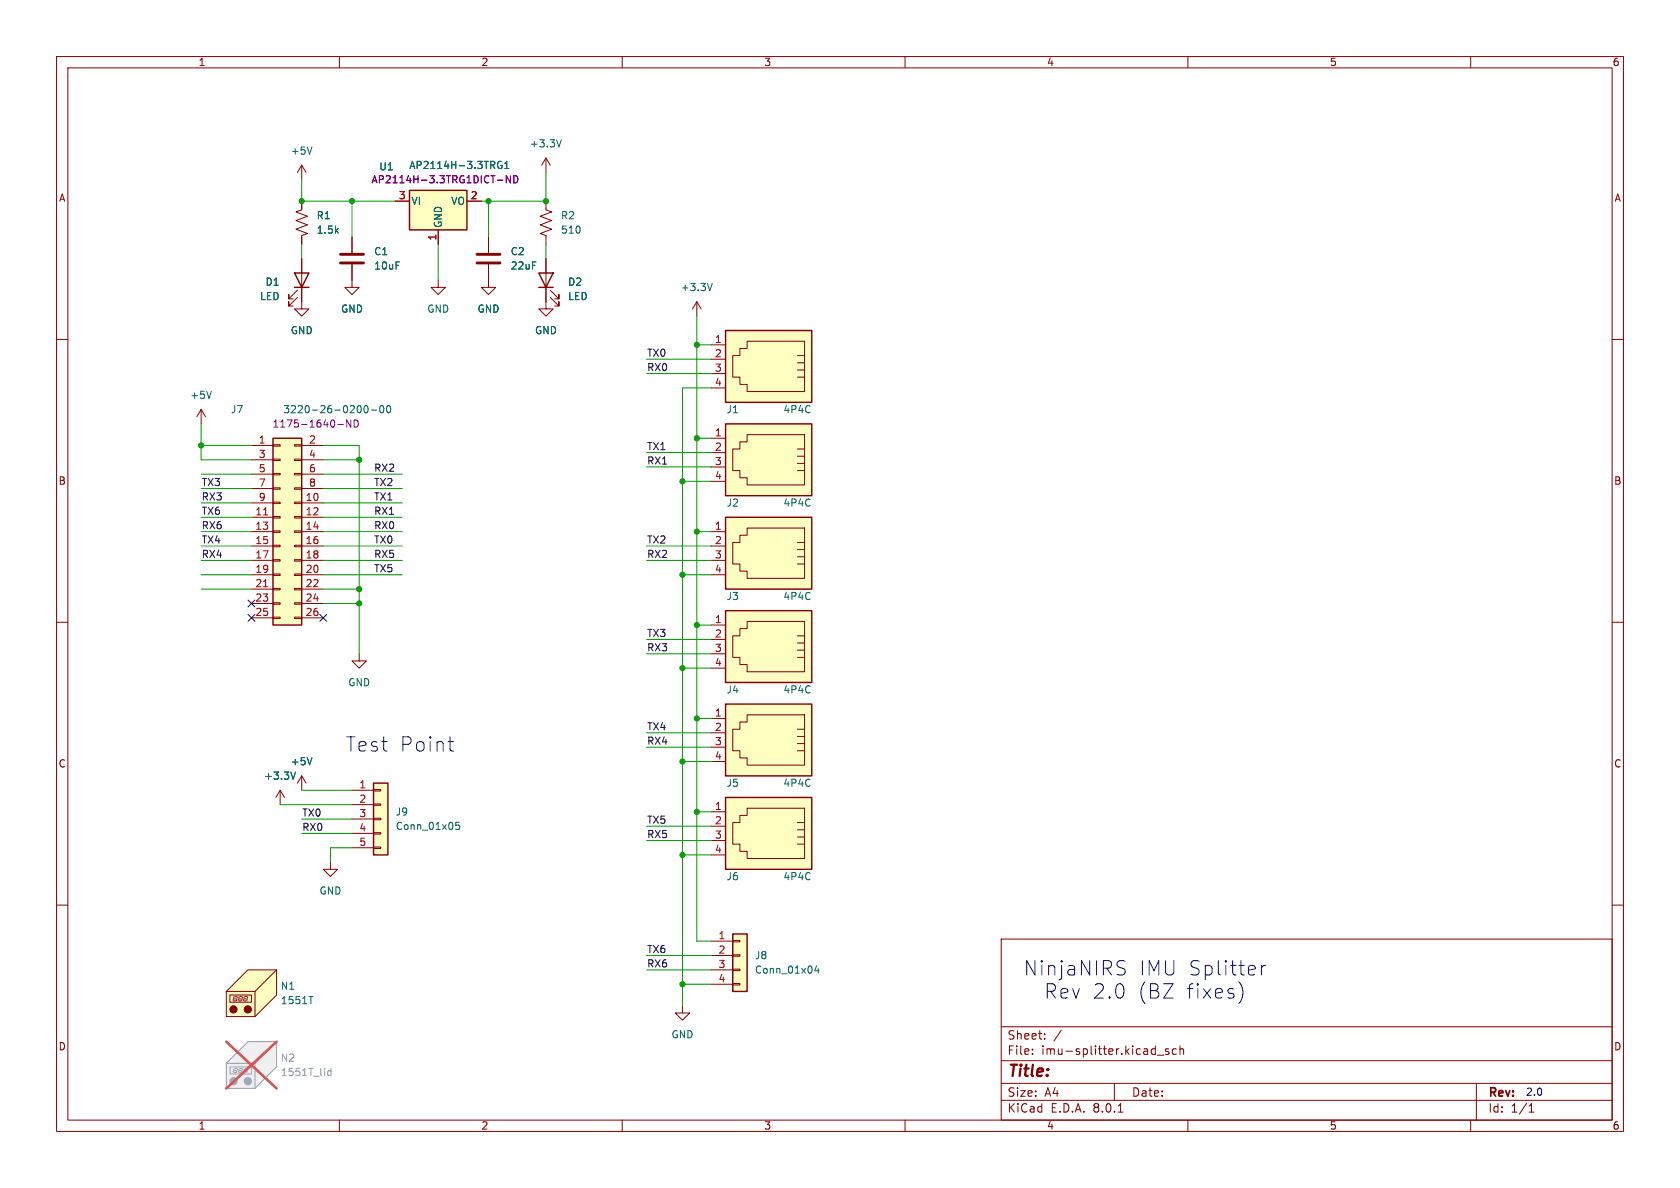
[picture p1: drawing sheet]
<svg xmlns="http://www.w3.org/2000/svg" width="297mm" height="210mm" viewBox="0 0 297 210" stroke-linecap="round" stroke-linejoin="round" font-family="sans-serif">
<g fill="none" stroke="#840000" stroke-width=".18">
<path d="M10 10h277v190h-277zM12 12h273v186h-273zM60 10v2M110 10v2M160 10v2M210 10v2M260 10v2M10 60h2M285 60h2M10 110h2M285 110h2M10 160h2"/>
<path d="M285 160h2M177 166h108v32h-108zM60 198v2M110 198v2M160 198v2M177 194.5h108M177 191.5h108M177 187.5h108M177 181.5h108M182.5 186.3v.1M182.5 185.5v.1M184.7 183.6v.1"/>
<path d="M184.7 182.8v.1M187.6 182.1l-1.3 2M197 191.5v3M197.7 196.6h.8M204.6 186.5h1.1M206.6 185.5l-.4-.1-.2 .2 .1 .2 .5 .2v.3h-.6M208 185.5l-.5-.1-.3 .3v.4l.2 .2h.6M208.6 185.5l.2-.1 .4 .1v.9M208.6 184.9v1.5M210 198v2M260 198v2M261 191.5v6.5"/>
<path d="M270.3 196.6h.9M270.3 195.5l.4-.4v1.5"/>
</g>
<path d="M66 138.4h2.6v12.7h-2.6z" fill="#ffffc2"/>
<g fill="none" stroke="#840000" stroke-width=".18">
<path d="M96.5 45.7v7.6M97.3 52.6l1.5 1.5v-.8v.8h-.8M97.3 51.3l1.5 1.5v-.7v.7h-.8M62.2 139.7h3.8M66 139.6h1.3v.2h-1.3zM62.2 142.2h3.8M62.2 144.8h3.8M62.2 147.3h3.8M62.2 149.9h3.8M66 149.7h1.3v.3h-1.3zM66 147.2h1.3v.2h-1.3zM66 144.7h1.3v.2h-1.3z"/>
<path d="M66 142.1h1.3v.3h-1.3z"/>
</g>
<path d="M95.2 48.3h2.6l-1.3 2.5zM95.2 50.8h2.6M66 138.4h2.6v12.7h-2.6z" fill="none" stroke="#840000" stroke-width=".25"/>
<path d="M81.2 145.4h-.6l-.1 .6 .2-.2 .4 .1 .2 .2-.1 .4-.2 .1-.5-.1" fill="none" stroke="#006464" stroke-width=".18"/>
<path d="M43.8 184.2h5.1v4.4l-3.8 3.8h-5.1v-4.4z" fill="#f0f0f0"/>
<g fill="none" stroke="#a1a1a1" stroke-width=".18">
<path d="M40.6 188.6h3.8v1.3h-3.8zM41.2 189.3v.2M41.3 189.6h.4M41.4 188.9l-.1 .3M41.4 189.3h.3M41.5 188.9h.3M41.9 189.3l-.1 .3M42 188.9l-.1 .3M42.2 189.3l-.1 .2M42.2 189.6h.4M42.3 188.9l-.1 .3M42.3 189.3h.3"/>
<path d="M42.4 188.9h.3M42.8 189.3l-.1 .3M42.9 188.9l-.1 .3M43.1 189.3l-.1 .2M43.1 189.6h.4M43.2 188.9l-.1 .3M43.2 189.3h.3M43.3 188.9h.3M43.7 189.3l-.1 .3M43.8 188.9l-.1 .3M43.8 184.2h5.1v4.4l-3.8 3.8h-5.1v-4.4zM45.1 188v4.4"/>
<path d="M48.9 184.2l-3.8 3.8h-5.1"/>
</g>
<g fill="#a1a1a1" stroke="#a1a1a1" stroke-width=".18">
<circle cx="41.3" cy="191.1" r=".63"/>
<circle cx="43.8" cy="191.1" r=".63"/>
</g>
<path d="M58.5 188.9v1.2M58.5 189.3h-.3l-.3 .2 .1 .6h.5" fill="none" stroke="#989898" stroke-width=".18"/>
<path d="M40 184.2l8.9 8.2M48.9 184.2l-8.9 8.2" fill="none" stroke="#e75356" stroke-width=".46"/>
<path d="M129.5 165.1h2.6v10.2h-2.6z" fill="#ffffc2"/>
<path d="M125.7 166.4h3.8M125.7 168.9h3.8M125.7 171.5h3.8M125.7 174h3.8M129.5 173.9h1.3v.2h-1.3zM129.5 171.3h1.3v.3h-1.3zM129.5 168.8h1.3v.2h-1.3zM129.5 166.2h1.3v.3h-1.3z" fill="none" stroke="#840000" stroke-width=".18"/>
<path d="M129.5 165.1h2.6v10.2h-2.6z" fill="none" stroke="#840000" stroke-width=".25"/>
<path d="M144.3 170.7l-.3 .9h.8M144.6 171.2v.8" fill="none" stroke="#006464" stroke-width=".18"/>
<path d="M128.3 141h15.2v12.7h-15.2z" fill="#ffffc2"/>
<path d="M125.7 143.5h2.6M125.7 146.1h2.6M125.7 148.6h2.6M125.7 151.1h2.6M129.5 145.4h1.3v-1.3h1.3v-1.2h10.1v8.9h-10.1v-1.3h-1.3v-1.3h-1.3zM141 145.4h1.2M141 146.7h1.2M141 148h1.2M141 149.2h1.2" fill="none" stroke="#840000" stroke-width=".18"/>
<path d="M128.3 141h15.2v12.7h-15.2z" fill="none" stroke="#840000" stroke-width=".25"/>
<path d="M128.3 124.5h15.2v12.7h-15.2z" fill="#ffffc2"/>
<path d="M125.7 127h2.6M125.7 129.5h2.6M125.7 132.1h2.6M125.7 134.6h2.6M129.5 128.9h1.3v-1.3h1.3v-1.2h10.1v8.9h-10.1v-1.3h-1.3v-1.3h-1.3zM141 128.9h1.2M141 130.2h1.2M141 131.4h1.2M141 132.7h1.2" fill="none" stroke="#840000" stroke-width=".18"/>
<path d="M128.3 124.5h15.2v12.7h-15.2z" fill="none" stroke="#840000" stroke-width=".25"/>
<path d="M128.3 108h15.2v12.7h-15.2z" fill="#ffffc2"/>
<g fill="none" stroke="#840000" stroke-width=".18">
<path d="M35.6 72.4l-.8 1.3M35.6 72.4v2.5M35.6 72.4l.7 1.3M125.7 110.5h2.6M125.7 113h2.6M125.7 115.6h2.6M125.7 118.1h2.6M130.8 111.1h1.3v-1.2h10.1v8.8h-10.1v-1.2h-1.3v-1.3h-1.3v-3.8h1.3zM141 112.4h1.2M141 113.7h1.2M141 114.9h1.2M141 116.2h1.2"/>
<path d="M53.3 137.2l-.7 1.2M53.3 137.2v2.5M53.3 137.2l.8 1.2"/>
</g>
<path d="M128.3 108h15.2v12.7h-15.2z" fill="none" stroke="#840000" stroke-width=".25"/>
<path d="M37.4 69.2l-.4 1.2M55.2 133.9l-.5 1.3" fill="none" stroke="#006464" stroke-width=".18"/>
<path d="M72.4 33.7h10.1v6.9h-10.1z" fill="#ffffc2"/>
<path d="M72.4 33.7h10.1v6.9h-10.1z" fill="none" stroke="#840000" stroke-width=".25"/>
<path d="M69.8 35.6h2.6M82.5 35.6h2.6M77.5 40.6v2.6M49.5 139.7l-.7 1.3M49.5 139.7v2.5M49.5 139.7l.8 1.3" fill="none" stroke="#840000" stroke-width=".18"/>
<path d="M88.7 28.6a.59 .59 0 0 0-.7 .6 .59 .59 0 0 0 .7 .5v-.5h-.2M89.2 29.8h.8M89.2 28.9l.4-.4v1.3M52.3 136.5l-.5 1.2" fill="none" stroke="#006464" stroke-width=".18"/>
<path d="M87.9 31.8h1M90.2 31.1v1.2l-.7-1.2v1.2M90.8 31.1a.64 .64 0 0 1 .8 .6 .64 .64 0 0 1-.8 .6z" fill="none" stroke="#840084" stroke-width=".18"/>
<path d="M48.3 77.5h5v33h-5z" fill="#ffffc2"/>
<g fill="none" stroke="#840000" stroke-width=".18">
<path d="M44.4 78.7h3.9M48.3 78.6h1.2v.3h-1.2zM52.1 78.6h1.2v.3h-1.2zM53.3 78.7h3.8M44.4 88.9h3.9M44.4 91.4h3.9M44.4 94h3.9M44.4 96.5h3.9M44.4 99.1h3.9M44.4 81.3h3.9M44.4 83.8h3.9M44.4 86.4h3.9"/>
<path d="M48.3 98.9h1.2v.3h-1.2zM48.3 96.4h1.2v.2h-1.2zM48.3 93.9h1.2v.2h-1.2zM48.3 91.3h1.2v.3h-1.2zM48.3 88.8h1.2v.2h-1.2zM48.3 86.2h1.2v.3h-1.2zM48.3 83.7h1.2v.2h-1.2zM48.3 81.2h1.2v.2h-1.2zM52.1 98.9h1.2v.3h-1.2zM52.1 96.4h1.2v.2h-1.2zM52.1 93.9h1.2v.2h-1.2zM52.1 91.3h1.2v.3h-1.2z"/>
<path d="M52.1 88.8h1.2v.2h-1.2zM52.1 86.2h1.2v.3h-1.2zM52.1 83.7h1.2v.2h-1.2zM52.1 81.2h1.2v.2h-1.2zM53.3 88.9h3.8M53.3 91.4h3.8M53.3 94h3.8M53.3 96.5h3.8M53.3 99.1h3.8M53.3 81.3h3.8M53.3 83.8h3.8M53.3 86.4h3.8"/>
<path d="M44.4 101.6h3.9M44.4 104.1h3.9M44.4 106.7h3.9M44.4 109.2h3.9M48.3 109.1h1.2v.2h-1.2zM48.3 106.6h1.2v.2h-1.2zM48.3 104h1.2v.3h-1.2zM48.3 101.5h1.2v.2h-1.2zM52.1 109.1h1.2v.2h-1.2zM52.1 106.6h1.2v.2h-1.2zM52.1 104h1.2v.3h-1.2zM52.1 101.5h1.2v.2h-1.2z"/>
<path d="M53.3 101.6h3.8M53.3 104.1h3.8M53.3 106.7h3.8M53.3 109.2h3.8M120.6 177.8v1.3h1.3l-1.3 1.2-1.2-1.2h1.2"/>
</g>
<path d="M48.3 77.5h5v33h-5z" fill="none" stroke="#840000" stroke-width=".25"/>
<path d="M46.6 91h.7M46.6 103.7h.7" fill="none" stroke="#a90000" stroke-width=".18"/>
<path d="M64.5 71.8l.1-.1a.68 .68 0 0 1 .5 .6 .68 .68 0 0 1-.5 .7 .84 .84 0 0 1-.1-1.2zM65.6 72.5h1M67.2 71.8l.2-.1a.68 .68 0 0 1 .5 .6 .68 .68 0 0 1-.5 .7l-.2-.2-.1-.3zM68.5 71.8l.1-.1a.68 .68 0 0 1 .5 .6 .68 .68 0 0 1-.5 .7 .84 .84 0 0 1-.1-1.2z" fill="none" stroke="#006464" stroke-width=".18"/>
<path d="M59.7 75h1M62 74.2v1.3l-.7-1.3v1.3M62.6 74.2a.64 .64 0 0 1 .8 .7 .64 .64 0 0 1-.8 .6z" fill="none" stroke="#840084" stroke-width=".18"/>
<path d="M128.3 58.4h15.2v12.7h-15.2z" fill="#ffffc2"/>
<path d="M125.7 61h2.6M125.7 63.5h2.6M125.7 66h2.6M125.7 68.6h2.6M129.5 62.9h1.3v-1.3h1.3v-1.3h10.1v8.9h-10.1v-1.3h-1.3v-1.2h-1.3zM141 62.9h1.2M141 64.1h1.2M141 65.4h1.2M141 66.7h1.2" fill="none" stroke="#840000" stroke-width=".18"/>
<path d="M128.3 58.4h15.2v12.7h-15.2z" fill="none" stroke="#840000" stroke-width=".25"/>
<path d="M128.3 91.4h15.2v12.7h-15.2z" fill="#ffffc2"/>
<path d="M125.7 94h2.6M125.7 96.5h2.6M125.7 99.1h2.6M129.5 95.9h1.3v-1.3h1.3v-1.3h10.1v8.9h-10.1v-1.2h-1.3v-1.3h-1.3zM141 95.9h1.2M141 97.2h1.2M141 98.4h1.2M141 99.7h1.2M125.7 101.6h2.6" fill="none" stroke="#840000" stroke-width=".18"/>
<path d="M128.3 91.4h15.2v12.7h-15.2z" fill="none" stroke="#840000" stroke-width=".25"/>
<path d="M128.3 74.9h15.2v12.7h-15.2z" fill="#ffffc2"/>
<g fill="none" stroke="#840000" stroke-width=".18">
<path d="M53.3 35.6v1.5l-1 .4 2.1 .7-2.1 .8 2.1 .8-2.1 .7 2.1 .8-1.1 .4v1.5M53.3 29.2l-.7 1.3M53.3 29.2v2.6M53.3 29.2l.8 1.3M96.5 35.6v1.5l1 .4-2 .7 2 .8-2 .8 2 .7-2 .8 1 .4v1.5M96.5 27.9v2.6M96.5 27.9l-.7 1.3M96.5 27.9l.8 1.3M52.6 52.6l-1.5 1.5v-.8v.8h.7M52.6 51.3l-1.5 1.5v-.7v.7h.7M53.3 45.7v8.9h-1.2l1.2 1.3 1.3-1.3h-1.3M62.2 46.7v4.1h1.3l-1.3 1.3-1.2-1.3h1.2"/>
<path d="M62.2 41.9v2.8M77.5 49.5v1.3h1.2l-1.2 1.3-1.3-1.3h1.3M86.4 49.5v1.3h1.2l-1.2 1.3-1.3-1.3h1.3M96.5 53.3v1.3h1.3l-1.3 1.3-1.3-1.3h1.3M123.2 53.3l-.8 1.3M123.2 53.3v2.6M123.2 53.3l.8 1.3M125.7 77.5h2.6M129.5 79.4h1.3v-1.3h1.3v-1.3h10.1v8.9h-10.1v-1.2h-1.3v-1.3h-1.3zM141 79.4h1.2M125.7 80h2.6M125.7 82.6h2.6"/>
<path d="M125.7 85.1h2.6M141 80.6h1.2M141 81.9h1.2M141 83.2h1.2M63.5 115.6v1.2h1.3l-1.3 1.3-1.3-1.3h1.3M58.4 152.4v1.3h1.3l-1.3 1.2-1.3-1.2h1.3"/>
</g>
<path d="M52.1 48.3h2.5l-1.3 2.5zM52.1 50.8h2.5M128.3 74.9h15.2v12.7h-15.2z" fill="none" stroke="#840000" stroke-width=".25"/>
<path d="M55.2 26l-.5 1.2M99.2 24.7l-.4 1.3M125.9 50.1l-.4 1.3" fill="none" stroke="#006464" stroke-width=".18"/>
<path d="M60.2 46.5h4.1M60.2 45h4.1" fill="none" stroke="#840000" stroke-width=".51"/>
<path d="M43.8 171.5h5.1v4.4l-3.8 3.8h-5.1v-4.4z" fill="#ffffc2"/>
<g fill="none" stroke="#840000" stroke-width=".18">
<path d="M53.3 35.6v1.2M69.8 35.6h2.6M82.5 35.6h2.6M53.3 41.9v1.3M53.3 45.7v2.6M53.3 50.8v2.5M62.2 41.9v2.8M62.2 46.7v2.8M77.5 40.6v2.6M86.4 41.9v2.8M86.4 46.7v2.8M96.5 45.7v2.6"/>
<path d="M96.5 50.8v2.5M40.6 175.9h3.8v1.3h-3.8zM41.2 176.6v.2M41.3 176.9h.4M41.4 176.2l-.1 .3M41.4 176.6h.3M41.5 176.2h.3M41.9 176.6l-.1 .3M42 176.2l-.1 .3M42.2 176.6l-.1 .2M42.2 176.9h.4M42.3 176.2l-.1 .3"/>
<path d="M42.3 176.6h.3M42.4 176.2h.3M42.8 176.6l-.1 .3M42.9 176.2l-.1 .3M43.1 176.6l-.1 .2M43.1 176.9h.4M43.2 176.2l-.1 .3M43.2 176.6h.3M43.3 176.2h.3M43.7 176.6l-.1 .3M43.8 176.2l-.1 .3M43.8 171.5h5.1v4.4l-3.8 3.8h-5.1v-4.4z"/>
<path d="M45.1 175.3v4.4M48.9 171.5l-3.8 3.8h-5.1"/>
</g>
<g fill="#840000" stroke="#840000" stroke-width=".18">
<circle cx="41.3" cy="178.4" r=".63"/>
<circle cx="43.8" cy="178.4" r=".63"/>
</g>
<path d="M88.7 28.6a.59 .59 0 0 0-.7 .6 .59 .59 0 0 0 .7 .5v-.5h-.2M89.2 29.8h.8M89.2 28.9l.4-.4v1.3M52.3 136.5l-.5 1.2M55.2 133.9l-.5 1.3M54.6 176.2h.7" fill="none" stroke="#006464" stroke-width=".18"/>
<path d="M84.3 46.5h4.1M84.3 45h4.1" fill="none" stroke="#840000" stroke-width=".51"/>
<path d="M79.2 131.1h1M79.7 132.7l.5 .1M198 169.8l.9 .1M198.4 171.1a.62 .62 0 0 1 .5 .6 .62 .62 0 0 1-.5 .7M219.6 174.6a2.93 2.93 0 0 1-.6 2.8M223 170.7v1.7M223.7 170.7a.65 .65 0 0 0-.7 .4" fill="none" stroke="#0000c2" stroke-width=".18"/>
<g fill="none" stroke="#009600" stroke-width=".18">
<path d="M53.3 31.8v3.8h16.5M62.2 35.6v6.3M86.4 35.6v6.3M96.5 30.5v5.1h-11.4M53.3 43.2v2.5M77.5 43.2v6.3M96.5 43.2v2.5M123.2 55.9v110.5h2.5M35.6 74.9v6.4h8.8M35.6 78.7h8.8M57.1 78.7h6.4v36.9M114.3 66h11.4"/>
<path d="M114.3 63.5h11.4M123.2 61h2.5M123.2 77.5h2.5M125.7 68.6h-5.1v109.2M35.6 99.1h8.8M35.6 91.4h8.8M35.6 94h8.8M35.6 88.9h8.8M35.6 96.5h8.8M35.6 86.4h8.8M35.6 83.8h8.8M57.1 99.1h14"/>
<path d="M57.1 91.4h14M57.1 94h14M57.1 88.9h14M57.1 96.5h14M57.1 86.4h14M57.1 83.8h14M57.1 81.3h6.4M114.3 99.1h11.4M114.3 96.5h11.4M114.3 80h11.4M114.3 82.6h11.4M120.6 85.1h5.1"/>
<path d="M123.2 94h2.5M35.6 101.6h8.8M35.6 104.1h8.8M57.1 101.6h14M57.1 106.7h6.4M57.1 104.1h6.4M114.3 113h11.4M114.3 115.6h11.4M120.6 118.1h5.1M120.6 101.6h5.1M123.2 110.5h2.5M53.3 139.7h8.9"/>
<path d="M114.3 132.1h11.4M114.3 129.5h11.4M120.6 134.6h5.1M123.2 127h2.5M49.5 142.2h12.7M53.3 147.3h8.9M53.3 144.8h8.9M62.2 149.9h-3.8v2.5M114.3 146.1h11.4M114.3 148.6h11.4M120.6 151.1h5.1M123.2 143.5h2.5"/>
<path d="M114.3 168.9h11.4M114.3 171.5h11.4M120.6 174h5.1"/>
</g>
<path d="M43.8 108.6l1.3 1.2M43.8 106.1l1.3 1.2M45.1 108.6l-1.3 1.2M45.1 106.1l-1.3 1.2M56.5 108.6l1.3 1.2M57.8 108.6l-1.3 1.2" fill="none" stroke="#000084" stroke-width=".18"/>
<path d="M87.9 31.8h1M90.2 31.1v1.2l-.7-1.2v1.2M90.8 31.1a.64 .64 0 0 1 .8 .6 .64 .64 0 0 1-.8 .6z" fill="none" stroke="#840084" stroke-width=".18"/>
<g fill="#009600" stroke="#009600" stroke-width=".18">
<circle cx="63.5" cy="104.1" r=".46"/>
<circle cx="120.6" cy="101.6" r=".46"/>
<circle cx="63.5" cy="106.7" r=".46"/>
<circle cx="123.2" cy="110.5" r=".46"/>
<circle cx="123.2" cy="94" r=".46"/>
<circle cx="123.2" cy="61" r=".46"/>
<circle cx="120.6" cy="85.1" r=".46"/>
<circle cx="123.2" cy="77.5" r=".46"/>
<circle cx="63.5" cy="81.3" r=".46"/>
<circle cx="35.6" cy="78.7" r=".46"/>
<circle cx="120.6" cy="118.1" r=".46"/>
<circle cx="123.2" cy="127" r=".46"/>
<circle cx="120.6" cy="134.6" r=".46"/>
<circle cx="120.6" cy="151.1" r=".46"/>
<circle cx="123.2" cy="143.5" r=".46"/>
<circle cx="120.6" cy="174" r=".46"/>
<circle cx="96.5" cy="35.6" r=".46"/>
<circle cx="53.3" cy="35.6" r=".46"/>
<circle cx="62.2" cy="35.6" r=".46"/>
<circle cx="86.4" cy="35.6" r=".46"/>
</g>
<g font-size="3.5" fill="#0000c2">
<text x="61" y="133.1">Test</text>
<text x="70.5" y="133.1">Point</text>
<text x="180.9" y="172.7">NinjaNIRS</text>
<text x="201.3" y="172.7">IMU Splitter</text>
<text x="184.6" y="176.8">Rev 2.0</text>
<text x="201" y="176.8">(BZ</text>
<text x="209.6" y="176.8">fixes)</text>
</g>
<text font-size="2.8" fill="#840000" x="178" y="190.9">Title:</text>
<g font-size="2.1" fill="#840000">
<text x="178" y="184">Sheet:</text>
<text x="178" y="186.7">File:</text>
<text x="184.1" y="186.7">imu-splitter.kicad_sch</text>
<text x="178" y="196.9">KiCad</text>
<text x="178" y="194.1">Size:</text>
<text x="184.7" y="194.1">A4</text>
<text x="185.7" y="196.9">E.D.A.</text>
<text x="193.3" y="196.9">8.0.1</text>
<text x="200" y="194.1">Date:</text>
<text x="263" y="194.3">Rev:</text>
<text x="263" y="196.9">Id:</text>
<text x="267.1" y="196.9">1/1</text>
</g>
<g font-size="1.8" fill="#840000">
<text x="35" y="11.9">1</text>
<text x="85" y="11.9">2</text>
<text x="135" y="11.9">3</text>
<text x="185" y="11.9">4</text>
<text x="235" y="11.9">5</text>
<text x="285" y="11.9">6</text>
<text x="10.3" y="35.9">A</text>
<text x="285.3" y="35.9">A</text>
<text x="10.3" y="85.9">B</text>
<text x="285.3" y="85.9">B</text>
<text x="10.3" y="135.9">C</text>
<text x="285.3" y="135.9">C</text>
<text x="10.3" y="185.9">D</text>
<text x="285.3" y="185.9">D</text>
<text x="35" y="199.9">1</text>
<text x="85" y="199.9">2</text>
<text x="135" y="199.9">3</text>
<text x="185" y="199.9">4</text>
<text x="235" y="199.9">5</text>
<text x="285" y="199.9">6</text>
</g>
<g font-size="1.8" fill="#006464">
<text x="51.3" y="27.5">+5V</text>
<text x="93.6" y="26.3">+3.3V</text>
<text x="67" y="30.3">U1</text>
<text x="72.3" y="30.1">AP2114H-3.3TRG1</text>
<text x="55.9" y="39">R1</text>
<text x="55.9" y="41.5">1.5k</text>
<text x="72.6" y="36.4">VI</text>
<text x="78.3" y="40.4" transform="rotate(-90 78.3 40.4)">GND</text>
<text x="79.7" y="36.4">VO</text>
<text x="99.1" y="39">R2</text>
<text x="99.1" y="41.5">510</text>
<text x="66" y="45.3">C1</text>
<text x="66" y="47.9">10uF</text>
<text x="90.2" y="45.3">C2</text>
<text x="90.2" y="47.9">22uF</text>
<text x="45.9" y="53.3">LED</text>
<text x="46.8" y="50.7">D1</text>
<text x="100.3" y="50.7">D2</text>
<text x="100.3" y="53.3">LED</text>
<text x="120.2" y="51.7">+3.3V</text>
<text x="51.3" y="59.3">GND</text>
<text x="60.2" y="55.5">GND</text>
<text x="75.4" y="55.5">GND</text>
<text x="84.3" y="55.5">GND</text>
<text x="94.5" y="59.3">GND</text>
<text x="33.5" y="70.7">+5V</text>
<text x="40.7" y="73.3">J7</text>
<text x="50" y="73.3">3220-26-0200-00</text>
<text x="128.3" y="73.3">J1</text>
<text x="138.4" y="73.3">4P4C</text>
<text x="128.3" y="89.8">J2</text>
<text x="138.4" y="89.8">4P4C</text>
<text x="128.3" y="106.3">J3</text>
<text x="138.4" y="106.3">4P4C</text>
<text x="61.5" y="121.5">GND</text>
<text x="128.3" y="122.8">J4</text>
<text x="138.4" y="122.8">4P4C</text>
<text x="51.3" y="135.5">+5V</text>
<text x="46.6" y="138">+3.3V</text>
<text x="128.3" y="139.3">J5</text>
<text x="138.4" y="139.3">4P4C</text>
<text x="69.9" y="144.4">J9</text>
<text x="69.9" y="146.9">Conn_01x05</text>
<text x="128.3" y="155.8">J6</text>
<text x="138.4" y="155.8">4P4C</text>
<text x="56.4" y="158.3">GND</text>
<text x="133.4" y="169.8">J8</text>
<text x="133.4" y="172.3">Conn_01x04</text>
<text x="49.5" y="175.2">N1</text>
<text x="49.5" y="177.7">1551T</text>
<text x="118.6" y="183.7">GND</text>
</g>
<g font-size="1.8" fill="#840084">
<text x="65.6" y="32.6">AP2114H-3.3TRG1DICT-ND</text>
<text x="48.1" y="75.8">1175-1640-ND</text>
</g>
<g font-size="1.8" fill="#a90000">
<text x="70.4" y="35.3">3</text>
<text x="83.1" y="35.3">2</text>
<text x="77.2" y="42.6" transform="rotate(-90 77.2 42.6)">1</text>
<text x="126.3" y="60.7">1</text>
<text x="126.3" y="63.2">2</text>
<text x="126.3" y="65.8">3</text>
<text x="126.3" y="68.3">4</text>
<text x="126.3" y="77.2">1</text>
<text x="45.6" y="78.5">1</text>
<text x="45.6" y="81">3</text>
<text x="45.6" y="83.6">5</text>
<text x="54.5" y="78.5">2</text>
<text x="54.5" y="81">4</text>
<text x="54.5" y="83.6">6</text>
<text x="126.3" y="79.8">2</text>
<text x="126.3" y="82.3">3</text>
<text x="45.6" y="86.1">7</text>
<text x="45.6" y="88.6">9</text>
<text x="53.9" y="88.6">10</text>
<text x="54.5" y="86.1">8</text>
<text x="126.3" y="84.8">4</text>
<text x="45" y="91.2">11</text>
<text x="45" y="93.7">13</text>
<text x="53.9" y="91.2">12</text>
<text x="53.9" y="93.7">14</text>
<text x="126.3" y="93.7">1</text>
<text x="45" y="96.3">15</text>
<text x="45" y="98.8">17</text>
<text x="45" y="101.3">19</text>
<text x="53.9" y="96.3">16</text>
<text x="53.9" y="98.8">18</text>
<text x="53.9" y="101.3">20</text>
<text x="126.3" y="96.3">2</text>
<text x="126.3" y="98.8">3</text>
<text x="126.3" y="101.3">4</text>
<text x="45" y="103.9">21</text>
<text x="45" y="106.4">23</text>
<text x="53.9" y="103.9">22</text>
<text x="53.9" y="106.4">24</text>
<text x="45" y="109">25</text>
<text x="53.9" y="109">26</text>
<text x="126.3" y="110.2">1</text>
<text x="126.3" y="112.8">2</text>
<text x="126.3" y="115.3">3</text>
<text x="126.3" y="117.9">4</text>
<text x="126.3" y="126.7">1</text>
<text x="126.3" y="129.3">2</text>
<text x="126.3" y="131.8">3</text>
<text x="126.3" y="134.4">4</text>
<text x="63.4" y="139.4">1</text>
<text x="63.4" y="142">2</text>
<text x="126.3" y="143.3">1</text>
<text x="63.4" y="144.5">3</text>
<text x="63.4" y="147.1">4</text>
<text x="63.4" y="149.6">5</text>
<text x="126.3" y="145.8">2</text>
<text x="126.3" y="148.3">3</text>
<text x="126.3" y="150.9">4</text>
<text x="126.9" y="166.1">1</text>
<text x="126.9" y="168.7">2</text>
<text x="126.9" y="171.2">3</text>
<text x="126.9" y="173.7">4</text>
</g>
<g font-size="1.8" fill="#0f0f0f">
<text x="114.3" y="65.7">RX0</text>
<text x="114.3" y="63.2">TX0</text>
<text x="66" y="83.5">RX2</text>
<text x="114.3" y="79.7">TX1</text>
<text x="114.3" y="82.2">RX1</text>
<text x="35.6" y="88.6">RX3</text>
<text x="35.6" y="86">TX3</text>
<text x="66" y="86">TX2</text>
<text x="66" y="88.6">TX1</text>
<text x="35.6" y="91.1">TX6</text>
<text x="35.6" y="93.6">RX6</text>
<text x="66" y="93.6">RX0</text>
<text x="66" y="91.1">RX1</text>
<text x="35.6" y="98.7">RX4</text>
<text x="35.6" y="96.2">TX4</text>
<text x="66" y="101.3">TX5</text>
<text x="66" y="98.7">RX5</text>
<text x="66" y="96.2">TX0</text>
<text x="114.3" y="98.7">RX2</text>
<text x="114.3" y="96.2">TX2</text>
<text x="114.3" y="112.7">TX3</text>
<text x="114.3" y="115.2">RX3</text>
<text x="114.3" y="129.2">TX4</text>
<text x="114.3" y="131.7">RX4</text>
<text x="53.3" y="147">RX0</text>
<text x="53.3" y="144.4">TX0</text>
<text x="114.3" y="148.2">RX5</text>
<text x="114.3" y="145.7">TX5</text>
<text x="114.3" y="168.6">TX6</text>
<text x="114.3" y="171.1">RX6</text>
</g>
<g font-size="1.8" fill="#989898">
<text x="49.5" y="187.9">N2</text>
<text x="49.5" y="190.4">1551T_lid</text>
</g>
<text font-size="1.8" fill="#0000c2" x="269.7" y="193.9">2.0</text>
</svg>
